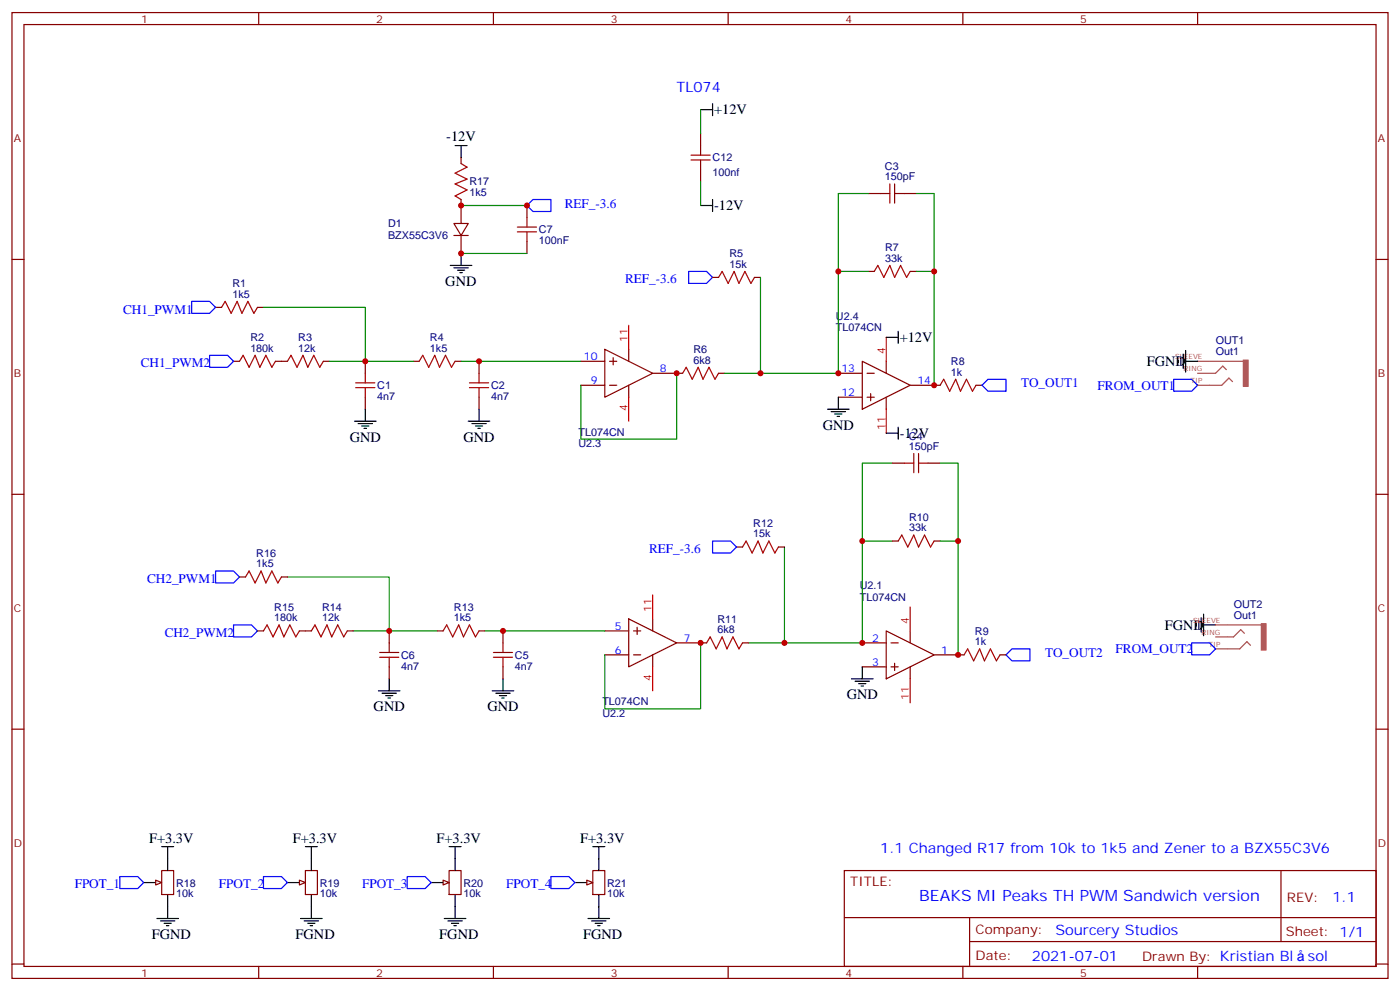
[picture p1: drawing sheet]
<svg xmlns="http://www.w3.org/2000/svg" width="412mm" height="292mm" viewBox="0 0 412 292" stroke-linecap="round" stroke-linejoin="round" font-family="sans-serif">
<g fill="none" stroke="#870000" stroke-width=".35">
<path d="M3.5 3.7h405.4v284.3h-405.4zM7.1 7.2h398.2v277.3h-398.2zM76.2 3.7v3.5M145.3 3.7v3.5M214.5 3.7v3.5M283.6 3.7v3.5M352.8 3.7v3.5M135.8 46.4v1.8M135.8 58.7v7.1M255.8 57h3.5M266.3 57h3.6M3.5 76.4h3.6"/>
<path d="M133.7 65.8h4.2l-2.1 3.5zM133.7 69.3h4.2M135.8 69.3v5.3M155.2 60.5v3.5M155.2 71.1v3.5M255.8 79.9h1.7M268.1 79.9h1.8M405.3 76.4h3.6M63.5 90.5h1.8M75.8 90.5h1.8M209.9 81.7h1.8M222.2 81.7h1.8"/>
<path d="M68.8 106.4h1.8M81.1 106.4h3.6M95.2 106.4h1.8M107.6 106.4v3.5M107.6 116.9v3.6M121.7 106.4h1.8M134.1 106.4h1.7M141.1 106.4v3.5M141.1 116.9v3.6M171.1 113.4h7.1M171.1 106.4h7.1M178.2 102.8l14.1 7.1-14.1 7z"/>
<path d="M179.6 113.4h2.1M179.6 106.4h2.1M180.6 105.3v2.1M185.2 102.8v3.6M185.2 113.4v3.5M192.3 109.9h8.8M211.7 109.9h1.7M246.9 109.9h7.1M246.9 116.9h7.1M254 106.4l14.1 7-14.1 7.1zM255.4 109.9h2.1M255.4 116.9h2.1"/>
<path d="M256.5 115.9v2.1M261.1 106.4v3.5M261.1 116.9v3.6M268.1 113.4h8.8M287.5 113.4h1.8M262.8 136.3h3.5M273.4 136.3h3.5M3.5 145.5h3.6M262.8 159.3h1.8M275.2 159.3h1.7M405.3 145.5h3.6M70.6 169.9h1.7"/>
<path d="M82.9 169.9h1.8M217 161h1.7M229.3 161h1.8M75.8 185.7h1.8M88.2 185.7h3.5M102.3 185.7h1.8M114.7 185.7v3.6M114.7 196.3v3.5M128.8 185.7h1.7M141.1 185.7h1.8M148.2 185.7v3.6M148.2 196.3v3.5"/>
<path d="M178.2 192.8h7M178.2 185.7h7M185.2 182.2l14.1 7.1-14.1 7zM186.6 192.8h2.1M186.6 185.7h2.1M187.7 184.7v2.1M192.3 182.2v3.5M192.3 192.8v3.5M199.3 189.3h8.8M218.7 189.3h1.8M254 189.3h7.1M254 196.3h7.1"/>
<path d="M261.1 185.7l14.1 7.1-14.1 7zM262.5 189.3h2.1M262.5 196.3h2.1M263.5 195.3v2.1M268.1 185.7v3.6M268.1 196.3v3.5M275.2 192.8h8.8M294.6 192.8h1.7M3.5 214.7h3.6M405.3 214.7h3.6M47.6 256.3h3.6v7h-3.6zM248.7 256.3h156.6v28.2h-156.6z"/>
<path d="M377.3 256.3v20.9M248.7 270.1h156.5M285.6 277.2h119.6M285.6 270.1v14.2M3.5 283.8h3.6M76.2 284.5v3.5M145.3 284.5v3.5M214.5 284.5v3.5M283.6 284.5v3.5M352.8 284.5v3.5M405.3 283.8h3.6"/>
</g>
<path d="M185.2 95.8v7M261.1 99.3v7.1M185.2 116.9v7.1M261.1 120.5v7M192.3 175.2v7M268.1 178.7v7M192.3 196.3v7.1M268.1 199.8v7.1" fill="none" stroke="#f00" stroke-width=".35"/>
<g fill="none" stroke="#a10000" stroke-width=".35">
<path d="M135.8 48.2l1.8 1-3.5 1.8 3.5 1.7-3.5 1.5 3.5 1.7-3.5 1.8 1.7 1M259.3 57h2.8M262.1 54.2v5.6M263.5 57h2.8M263.5 54.2v5.6M152.4 68.3h5.6M152.4 66.9h5.6M155.2 64v2.9M155.2 68.3v2.8M257.5 79.9l1.1-1.8 1.7 3.6 1.8-3.6 1.4 3.6 1.8-3.6 1.8 3.6 1-1.8M65.3 90.5l1-1.8 1.8 3.6 1.7-3.6 1.5 3.6 1.7-3.6 1.8 3.6 1-1.8M211.7 81.7l1-1.8 1.8 3.5 1.8-3.5 1.4 3.5 1.7-3.5 1.8 3.5 1-1.7"/>
<path d="M70.6 106.4l1-1.8 1.8 3.5 1.7-3.5 1.5 3.5 1.7-3.5 1.8 3.5 1-1.7M84.7 106.4l1-1.8 1.8 3.5 1.8-3.5 1.4 3.5 1.7-3.5 1.8 3.5 1-1.7M104.8 114.1h5.6M104.8 112.7h5.6M107.6 109.9v2.8M107.6 114.1v2.8M123.5 106.4l1-1.8 1.8 3.5 1.8-3.5 1.4 3.5 1.7-3.5 1.8 3.5 1.1-1.7M138.3 114.1h5.6M138.3 112.7h5.6M141.1 109.9v2.8M141.1 114.1v2.8M201.1 109.9l1-1.8 1.8 3.6 1.8-3.6 1.4 3.6 1.7-3.6 1.8 3.6 1.1-1.8"/>
<path d="M276.9 113.4l1.1-1.7 1.8 3.5 1.7-3.5 1.4 3.5 1.8-3.5 1.8 3.5 1-1.8M266.3 136.3h2.9M269.2 133.5v5.7M270.6 136.3h2.8M270.6 133.5v5.7M264.6 159.3l1-1.8 1.8 3.5 1.8-3.5 1.4 3.5 1.7-3.5 1.8 3.5 1.1-1.7M72.3 169.9l1.1-1.8 1.7 3.5 1.8-3.5 1.4 3.5 1.8-3.5 1.7 3.5 1.1-1.7M218.7 161l1.1-1.7 1.7 3.5 1.8-3.5 1.4 3.5 1.8-3.5 1.7 3.5 1.1-1.8M77.6 185.7l1.1-1.7 1.7 3.5 1.8-3.5 1.4 3.5 1.8-3.5 1.7 3.5 1.1-1.8M91.7 185.7l1.1-1.7 1.7 3.5 1.8-3.5 1.4 3.5 1.8-3.5 1.7 3.5 1.1-1.8M111.8 193.5h5.7M111.8 192.1h5.7"/>
<path d="M114.7 189.3v2.8M114.7 193.5v2.8M130.5 185.7l1.1-1.7 1.7 3.5 1.8-3.5 1.4 3.5 1.8-3.5 1.8 3.5 1-1.8M145.3 193.5h5.7M145.3 192.1h5.7M148.2 189.3v2.8M148.2 193.5v2.8M208.1 189.3l1.1-1.8 1.8 3.5 1.7-3.5 1.4 3.5 1.8-3.5 1.8 3.5 1-1.7M284 192.8l1-1.8 1.8 3.6 1.8-3.6 1.4 3.6 1.7-3.6 1.8 3.6 1.1-1.8"/>
</g>
<g fill="none" stroke="#008700" stroke-width=".35">
<path d="M255.8 57h-8.9v22.9M269.9 57h5.3v22.9M135.8 74.6h19.4M135.8 60.5h19.4M255.8 79.9h-8.9v30h-33.5M269.9 79.9h5.3v33.5M77.6 90.5h30v15.9M224 81.7v28.2M97 106.4h24.7M135.8 106.4h35.3M199.3 109.9v19.4h-28.2v-15.9M262.8 136.3h-8.8v23"/>
<path d="M276.9 136.3h5.3v23M262.8 159.3h-8.8v30h-33.5M276.9 159.3h5.3v33.5M84.7 169.9h30v15.8M231.1 161v28.3M104.1 185.7h24.7M142.9 185.7h35.3M206.4 189.3v19.4h-28.2v-15.9"/>
</g>
<path d="M155.2 60.5l1.8-1.8h5.3v3.6h-5.3zM202.8 79.9h5.3l1.8 1.8-1.8 1.7h-5.3zM56.4 88.7h5.3l1.8 1.8-1.8 1.8h-5.3zM61.7 104.6h5.3l1.8 1.8-1.8 1.7h-5.3zM289.3 113.4l1.7-1.7h5.3v3.5h-5.3zM345.7 111.7h5.3l1.8 1.7-1.8 1.8h-5.3zM209.9 159.3h5.3l1.8 1.7-1.8 1.8h-5.3zM63.5 168.1h5.3l1.8 1.8-1.8 1.7h-5.3zM68.8 184h5.3l1.7 1.7-1.7 1.8h-5.3zM298.1 191h5.3v3.6h-5.3l-1.8-1.8zM351 189.3h5.3l1.8 1.7-1.8 1.8h-5.3z" fill="none" stroke="#00f" stroke-width=".35"/>
<g fill="none" stroke="#000" stroke-width=".35">
<path d="M134.1 42.9h3.5M135.8 42.9v3.5M132.6 78.1h6.4M133.7 78.8h4.2M134.8 79.6h2.1M135.8 74.6v3.5M135.5 80.3h.7M246.9 116.9v3.6M347.1 106v.7M347.8 105.3v2.1M348.5 104.2v4.3M349.2 106.4h3.6"/>
<path d="M349.2 103.2v6.3M104.4 124h6.4M105.5 124.7h4.2M106.5 125.4h2.2M107.2 126.1h.7M107.6 120.5v3.5M137.9 124h6.4M139 124.7h4.2M140.1 125.4h2.1M140.8 126.1h.7M141.1 120.5v3.5M243.8 120.5h6.3"/>
<path d="M244.8 121.2h4.3M245.9 121.9h2.1M246.6 122.6h.7M114.7 199.8v3.6M148.2 199.8v3.6M250.8 199.8h6.4M254 196.3v3.5M352.4 183.6v.7M353.1 182.9v2.1M353.8 181.9v4.2M354.5 184h3.6M354.5 180.8v6.3"/>
<path d="M111.5 203.4h6.3M112.5 204.1h4.3M113.6 204.8h2.1M114.3 205.5h.7M145 203.4h6.3M146 204.1h4.3M147.1 204.8h2.1M147.8 205.5h.7M251.9 200.6h4.2M252.9 201.3h2.2M253.6 202h.8M42.3 259.8h3.6"/>
<path d="M49.4 252.8v3.5M49.4 263.3v3.6"/>
</g>
<path d="M352.8 113.4h3.4M352.8 109.9h3.4M352.8 106.4h3.4M356.4 106.4h9.8M361.2 108.8l-1-1-2.1 2.1h-1.7M363.1 112.4l-1.1-1.1-2.1 2.1h-3.5M358.1 191h3.4M358.1 187.5h3.4M358.1 184h3.4M361.7 184h9.8M366.5 186.4l-1-1-2.1 2.1h-1.7M368.4 190l-1.1-1.1-2.1 2.1h-3.5" fill="none" stroke="#a64a4a" stroke-width=".35"/>
<g fill="#a64a4a" stroke="#a64a4a" stroke-width=".29">
<path d="M366.2 106h1.5v7.8h-1.5z"/>
<path d="M371.5 183.6h1.4v7.8h-1.4z"/>
</g>
<path d="M45.9 259.1l1.7 .7-1.7 .7z" fill="#f0f0f0" stroke="#870000" stroke-width=".35"/>
<path d="M84.7 259.8h3.5M91.7 252.8v3.5M91.7 263.3v3.6" fill="none" stroke="#000" stroke-width=".35"/>
<path d="M90 256.3h3.5v7h-3.5z" fill="none" stroke="#870000" stroke-width=".35"/>
<path d="M88.2 259.1l1.8 .7-1.8 .7z" fill="#f0f0f0" stroke="#870000" stroke-width=".35"/>
<path d="M127 259.8h3.5M134.1 252.8v3.5M134.1 263.3v3.6" fill="none" stroke="#000" stroke-width=".35"/>
<path d="M132.3 256.3h3.5v7h-3.5z" fill="none" stroke="#870000" stroke-width=".35"/>
<path d="M130.5 259.1l1.8 .7-1.8 .7z" fill="#f0f0f0" stroke="#870000" stroke-width=".35"/>
<path d="M169.3 259.8h3.6M176.4 252.8v3.5M176.4 263.3v3.6" fill="none" stroke="#000" stroke-width=".35"/>
<path d="M174.6 256.3h3.6v7h-3.6z" fill="none" stroke="#870000" stroke-width=".35"/>
<path d="M172.9 259.1l1.7 .7-1.7 .7z" fill="#f0f0f0" stroke="#870000" stroke-width=".35"/>
<g fill="none" stroke="#000" stroke-width=".35">
<path d="M206.4 32.3h3.5M209.9 30.5v3.5M209.9 58.7v3.6M206.4 60.5h3.5M261.1 99.3h3.5M264.6 97.5v3.6M261.1 127.5h3.5M264.6 125.8v3.5M47.6 249.2h3.6M49.4 249.2v3.6M90 249.2h3.5M91.7 249.2v3.6"/>
<path d="M132.3 249.2h3.5M134.1 249.2v3.6M174.6 249.2h3.6M176.4 249.2v3.6M46.2 270.4h6.4M47.3 271.1h4.2M48.3 271.8h2.1M49 272.5h.7M49.4 266.9v3.5M88.5 270.4h6.4M89.6 271.1h4.2M90.7 271.8h2.1"/>
<path d="M91.4 272.5h.7M91.7 266.9v3.5M130.9 270.4h6.3M131.9 271.1h4.3M133 271.8h2.1M133.7 272.5h.7M134.1 266.9v3.5M173.2 270.4h6.4M174.3 271.1h4.2M175.3 271.8h2.1M176 272.5h.7M176.4 266.9v3.5"/>
</g>
<path d="M35.3 258.1h5.3l1.7 1.7-1.7 1.8h-5.3zM77.6 258.1h5.3l1.8 1.7-1.8 1.8h-5.3zM119.9 258.1h5.3l1.8 1.7-1.8 1.8h-5.3zM162.3 258.1h5.3l1.7 1.7-1.7 1.8h-5.3z" fill="none" stroke="#00f" stroke-width=".35"/>
<path d="M203.6 45.7h5.6M203.6 47.1h5.6M206.4 42.9v2.8M206.4 47.1v2.8" fill="none" stroke="#a10000" stroke-width=".35"/>
<path d="M206.4 39.3v3.6M206.4 49.9v3.5" fill="none" stroke="#870000" stroke-width=".35"/>
<path d="M206.4 32.3v7M206.4 53.4v7.1" fill="none" stroke="#008700" stroke-width=".35"/>
<g fill="#c00">
<circle cx="107.6" cy="106.4" r=".88"/>
<circle cx="141.1" cy="106.4" r=".88"/>
<circle cx="199.3" cy="109.9" r=".88"/>
<circle cx="224" cy="109.9" r=".88"/>
<circle cx="246.9" cy="109.9" r=".88"/>
<circle cx="246.9" cy="79.9" r=".88"/>
<circle cx="275.2" cy="79.9" r=".88"/>
<circle cx="275.2" cy="113.4" r=".88"/>
<circle cx="282.2" cy="159.3" r=".88"/>
<circle cx="254" cy="159.3" r=".88"/>
<circle cx="231.1" cy="189.3" r=".88"/>
<circle cx="148.2" cy="185.7" r=".88"/>
<circle cx="114.7" cy="185.7" r=".88"/>
<circle cx="135.8" cy="74.6" r=".88"/>
<circle cx="135.8" cy="60.5" r=".88"/>
<circle cx="155.2" cy="60.5" r=".88"/>
<circle cx="282.2" cy="192.8" r=".88"/>
<circle cx="254" cy="189.3" r=".88"/>
<circle cx="206.4" cy="189.3" r=".88"/>
</g>
<text font-size="4.6" fill="#00f" x="270.8" y="265.3">BEAKS MI Peaks TH PWM Sandwich version</text>
<g font-size="4.2" fill="#00f">
<text x="199.3" y="27">TL074</text>
<text x="259.3" y="251">1.1 Changed R17 from 10k to 1k5 and Zener to a BZX55C3V6</text>
<text x="392.5" y="265.6">1.1</text>
<text x="310.9" y="275.1">Sourcery Studios</text>
<text x="304" y="282.9">2021-07-01</text>
<text x="385.3" y="282.8">sol</text>
</g>
<g font-size="4.2">
<text x="210.3" y="33.7">+12V</text>
<text x="131.5" y="41.6">-12V</text>
<text x="210.3" y="61.9">-12V</text>
<text x="131.2" y="84.3">GND</text>
<text x="265" y="100.7">+12V</text>
<text x="337.8" y="107.7">FGND</text>
<text x="103" y="130.1">GND</text>
<text x="136.5" y="130.1">GND</text>
<text x="242.4" y="126.6">GND</text>
<text x="265" y="128.9">-12V</text>
<text x="343.1" y="185.4">FGND</text>
<text x="110.1" y="209.5">GND</text>
<text x="143.6" y="209.5">GND</text>
<text x="249.4" y="205.9">GND</text>
<text x="43.9" y="248">F+3.3V</text>
<text x="86.2" y="248">F+3.3V</text>
<text x="128.6" y="248">F+3.3V</text>
<text x="170.9" y="248">F+3.3V</text>
<text x="44.7" y="276.6">FGND</text>
<text x="87.1" y="276.6">FGND</text>
<text x="129.4" y="276.6">FGND</text>
<text x="171.7" y="276.6">FGND</text>
</g>
<g font-size="3.9" fill="#00f">
<text x="166.4" y="61.2">REF_-3.6</text>
<text x="184.1" y="83.4">REF_-3.6</text>
<text x="36.3" y="92.3">CH1_PWM1</text>
<text x="41.5" y="108.2">CH1_PWM2</text>
<text x="300.8" y="114">TO_OUT1</text>
<text x="323.3" y="114.7">FROM_OUT1</text>
<text x="191.2" y="162.8">REF_-3.6</text>
<text x="43.3" y="171.7">CH2_PWM1</text>
<text x="48.5" y="187.5">CH2_PWM2</text>
<text x="307.8" y="193.4">TO_OUT2</text>
<text x="328.6" y="192.3">FROM_OUT2</text>
<text x="22" y="261.4">FPOT_1</text>
<text x="64.5" y="261.4">FPOT_2</text>
<text x="106.7" y="261.4">FPOT_3</text>
<text x="149.1" y="261.4">FPOT_4</text>
</g>
<g font-size="3.9" fill="#800">
<text x="250.5" y="260.9">TITLE:</text>
<text x="379.1" y="265.6">REV:</text>
<text x="287.4" y="275.1">Company:</text>
<text x="378.7" y="275.7">Sheet: 1/1</text>
<text x="287.4" y="282.8">Date:</text>
<text x="336.4" y="282.8">Drawn By: Kristian Bl</text>
</g>
<g font-size="3.2" fill="#800">
<text x="41.6" y="6.7">1</text>
<text x="110.8" y="6.7">2</text>
<text x="179.9" y="6.7">3</text>
<text x="249.1" y="6.7">4</text>
<text x="318.2" y="6.7">5</text>
<text x="4.1" y="41.8">A</text>
<text x="405.9" y="41.8">A</text>
<text x="4.1" y="110.9">B</text>
<text x="405.9" y="110.9">B</text>
<text x="4.1" y="180.1">C</text>
<text x="405.9" y="180.1">C</text>
<text x="4.1" y="249.2">D</text>
<text x="405.9" y="249.2">D</text>
<text x="41.6" y="287.5">1</text>
<text x="110.8" y="287.5">2</text>
<text x="179.9" y="287.5">3</text>
<text x="249.1" y="287.5">4</text>
<text x="318.2" y="287.5">5</text>
</g>
<g font-size="3.2" fill="#000080">
<text x="209.9" y="47.4">C12</text>
<text x="209.9" y="51.7">100nf</text>
<text x="260.7" y="53.1">150pF</text>
<text x="260.7" y="50.2">C3</text>
<text x="138.3" y="57.7">1k5</text>
<text x="138.3" y="54.5">R17</text>
<text x="114.3" y="66.9">D1</text>
<text x="114.3" y="70.5">BZX55C3V6</text>
<text x="158.7" y="71.8">100nF</text>
<text x="158.7" y="68.6">C7</text>
<text x="214.9" y="75.7">R5</text>
<text x="260.7" y="77.1">33k</text>
<text x="260.7" y="73.9">R7</text>
<text x="214.9" y="78.8">15k</text>
<text x="68.4" y="87.7">1k5</text>
<text x="68.4" y="84.5">R1</text>
<text x="246.2" y="94.1">U2.4</text>
<text x="73.7" y="100.4">R2</text>
<text x="87.9" y="100.4">R3</text>
<text x="126.7" y="100.4">R4</text>
<text x="246.2" y="97.5">TL074CN</text>
<text x="358.1" y="101.4">OUT1</text>
<text x="73.7" y="103.5">180k</text>
<text x="87.9" y="103.5">12k</text>
<text x="126.7" y="103.5">1k5</text>
<text x="204.3" y="107.1">6k8</text>
<text x="204.3" y="103.9">R6</text>
<text x="280.1" y="107.4">R8</text>
<text x="358.1" y="104.6">Out1</text>
<text x="280.1" y="110.6">1k</text>
<text x="111.1" y="117.8">4n7</text>
<text x="111.1" y="114.6">C1</text>
<text x="144.6" y="117.8">4n7</text>
<text x="144.6" y="114.6">C2</text>
<text x="170.4" y="128.2">TL074CN</text>
<text x="170.4" y="131.6">U2.3</text>
<text x="267.7" y="129.5">C4</text>
<text x="267.7" y="132.5">150pF</text>
<text x="221.9" y="155">R12</text>
<text x="267.8" y="153.3">R10</text>
<text x="221.9" y="158.2">15k</text>
<text x="267.8" y="156.5">33k</text>
<text x="75.5" y="167">1k5</text>
<text x="75.5" y="163.9">R16</text>
<text x="253.3" y="173.5">U2.1</text>
<text x="80.8" y="179.7">R15</text>
<text x="94.9" y="179.7">R14</text>
<text x="133.7" y="179.7">R13</text>
<text x="253.3" y="176.9">TL074CN</text>
<text x="363.4" y="179">OUT2</text>
<text x="80.8" y="182.9">180k</text>
<text x="94.9" y="182.9">12k</text>
<text x="133.7" y="182.9">1k5</text>
<text x="211.3" y="183.3">R11</text>
<text x="363.4" y="182.2">Out1</text>
<text x="211.3" y="186.4">6k8</text>
<text x="287.2" y="190">1k</text>
<text x="287.2" y="186.8">R9</text>
<text x="118.2" y="197.2">4n7</text>
<text x="118.2" y="193.9">C6</text>
<text x="151.7" y="197.2">4n7</text>
<text x="151.7" y="193.9">C5</text>
<text x="177.4" y="207.6">TL074CN</text>
<text x="177.4" y="211">U2.2</text>
<text x="51.9" y="263.9">10k</text>
<text x="51.9" y="261">R18</text>
<text x="94.2" y="263.9">10k</text>
<text x="94.2" y="261">R19</text>
<text x="136.5" y="263.9">10k</text>
<text x="136.5" y="261">R20</text>
<text x="178.9" y="263.9">10k</text>
<text x="178.9" y="261">R21</text>
</g>
<g font-size="3.2" fill="#f00">
<text x="184.9" y="100.7" transform="rotate(-90 184.9 100.7)">11</text>
<text x="260.7" y="104.2" transform="rotate(-90 260.7 104.2)">4</text>
<text x="184.9" y="121.1" transform="rotate(-90 184.9 121.1)">4</text>
<text x="260.7" y="126.6" transform="rotate(-90 260.7 126.6)">11</text>
<text x="191.9" y="180.1" transform="rotate(-90 191.9 180.1)">11</text>
<text x="267.8" y="183.6" transform="rotate(-90 267.8 183.6)">4</text>
<text x="191.9" y="200.5" transform="rotate(-90 191.9 200.5)">4</text>
<text x="267.8" y="206" transform="rotate(-90 267.8 206)">11</text>
</g>
<g font-size="3.2" fill="#00f">
<text x="172" y="106">10</text>
<text x="174" y="113.1">9</text>
<text x="194.4" y="109.5">8</text>
<text x="247.9" y="109.5">13</text>
<text x="270.2" y="113.1">14</text>
<text x="247.9" y="116.6">12</text>
<text x="181.1" y="185.4">5</text>
<text x="201.4" y="188.9">7</text>
<text x="256.9" y="188.9">2</text>
<text x="181.1" y="192.4">6</text>
<text x="256.9" y="196">3</text>
<text x="277.3" y="192.4">1</text>
</g>
<g font-size="2.1" fill="#a54b4b">
<text x="346.1" y="105.7">SLEEVE</text>
<text x="348.6" y="109.2">RING</text>
<text x="350.8" y="112.7">TIP</text>
<text x="351.4" y="183.3">SLEEVE</text>
<text x="353.9" y="186.8">RING</text>
<text x="356" y="190.3">TIP</text>
</g>
</svg>
